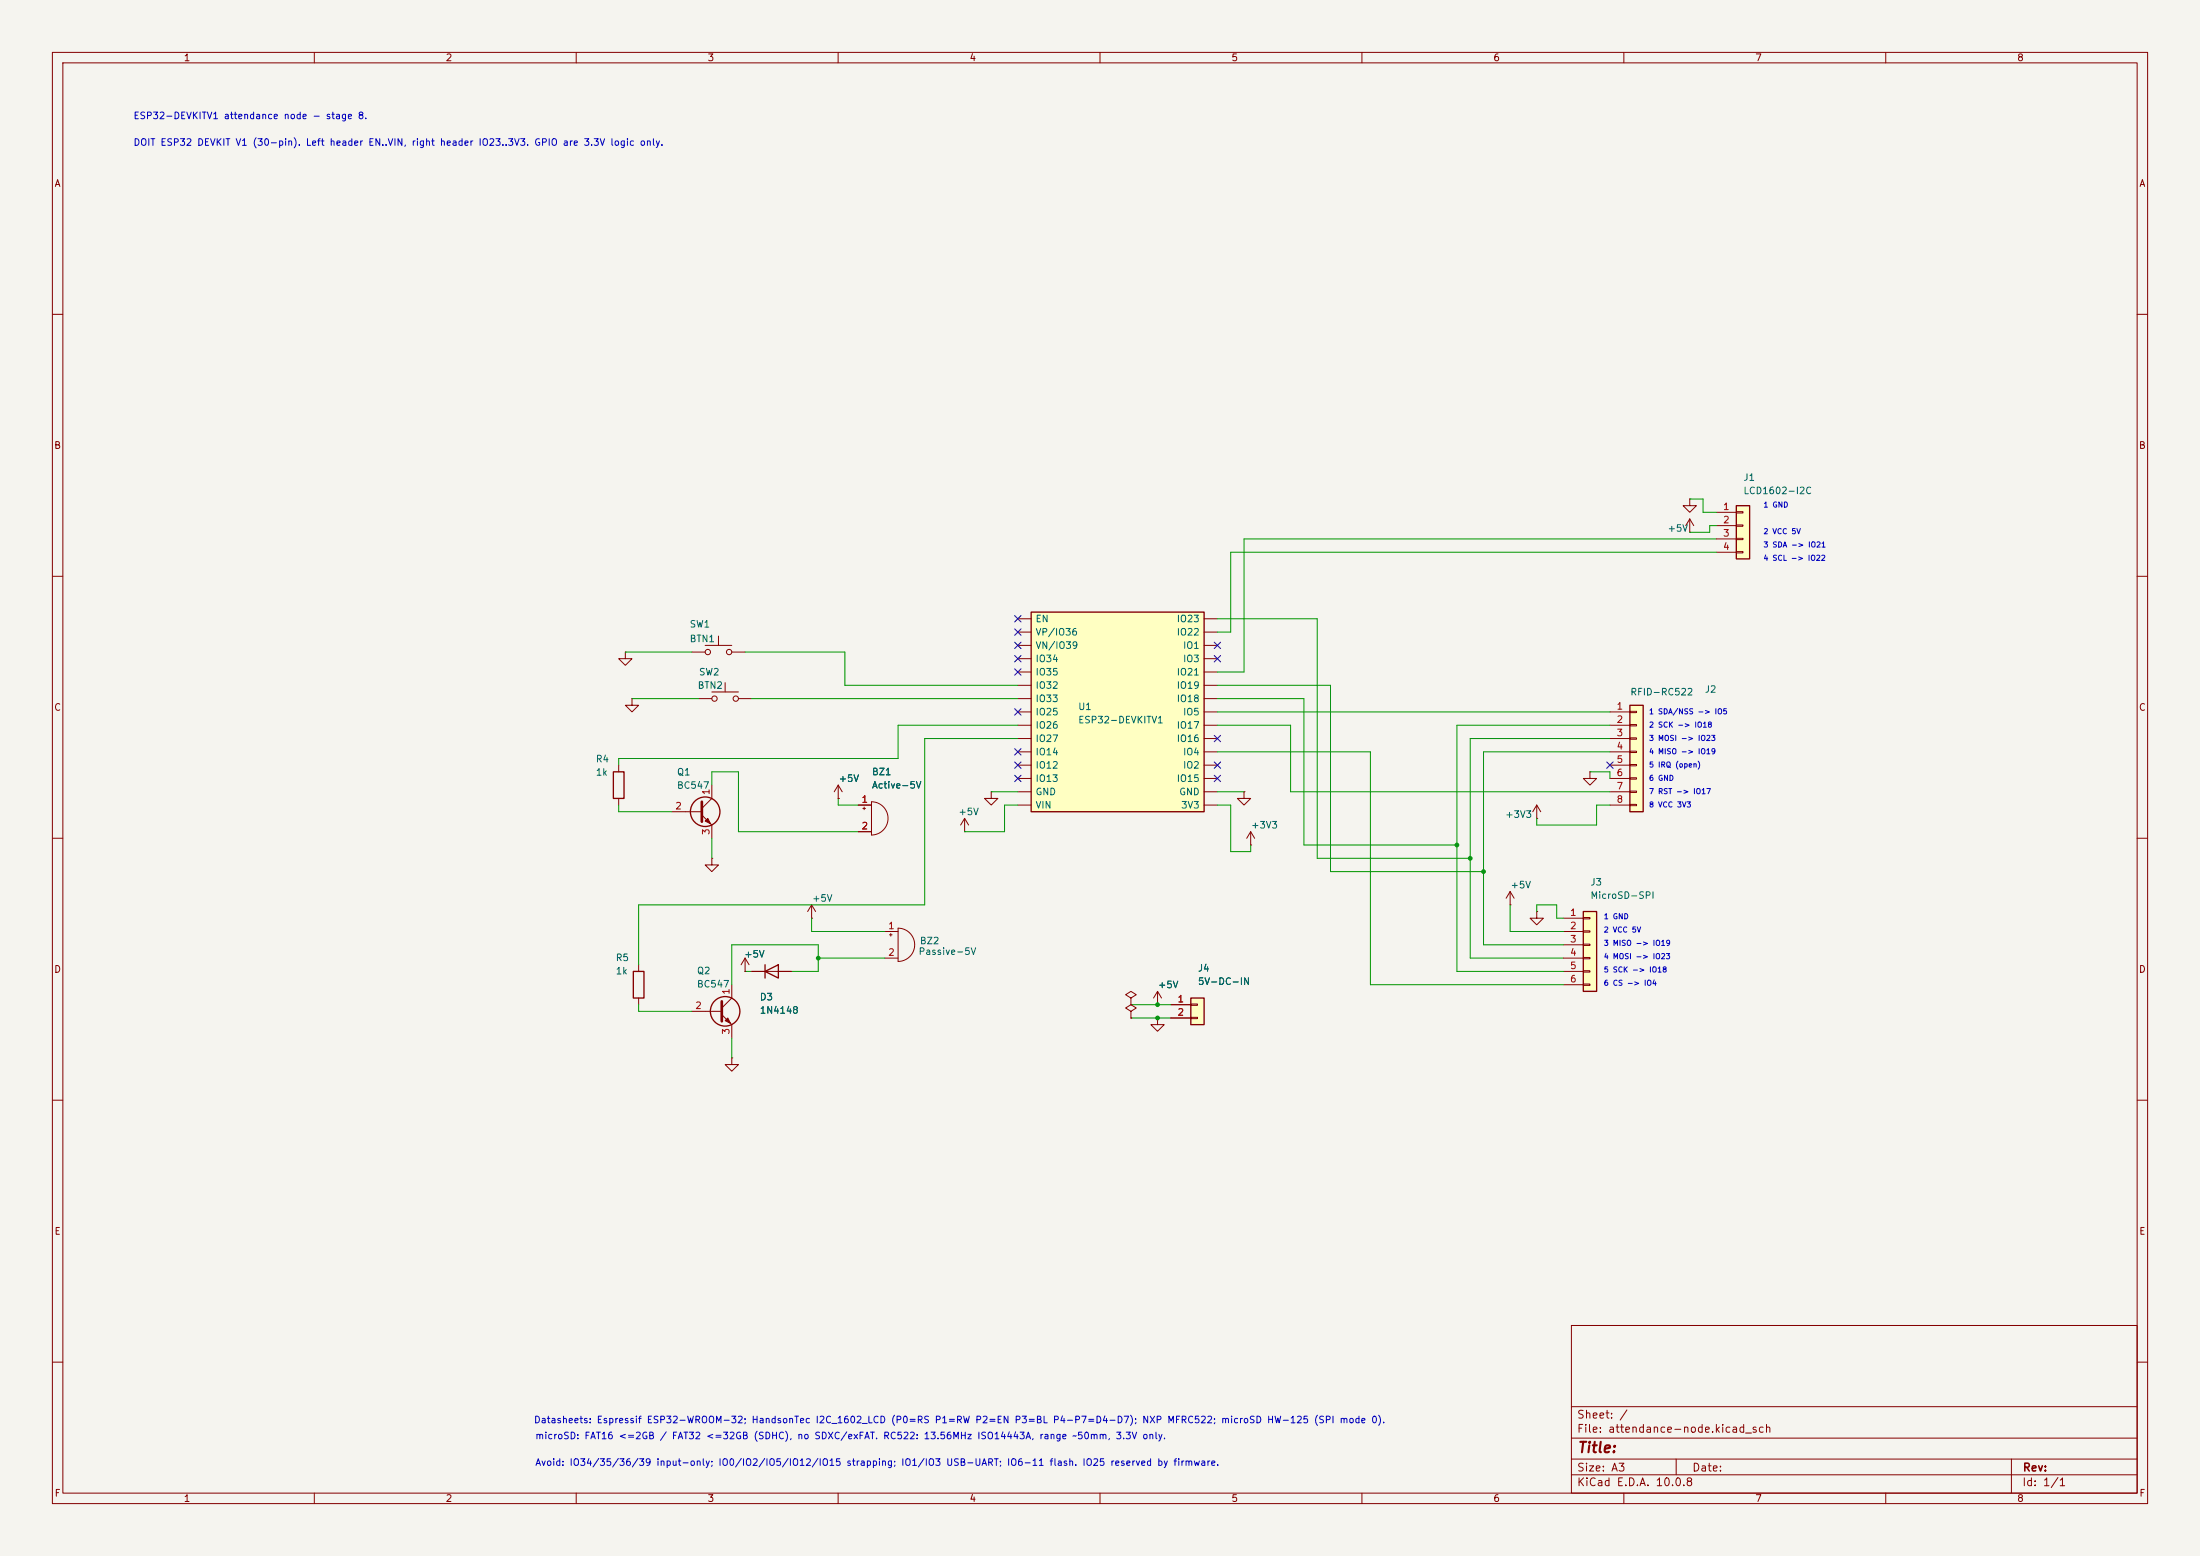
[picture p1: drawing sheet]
<svg xmlns="http://www.w3.org/2000/svg" width="420mm" height="297mm" viewBox="0 0 420 297" stroke-linecap="round" stroke-linejoin="round" font-family="sans-serif">
<path d="M0 0h420v297h-420z" fill="#f5f4ef" stroke="#f5f4ef" stroke-width=".19"/>
<g fill="none" stroke="#840000" stroke-width=".19">
<path d="M10 10h400v277h-400zM12 12h396v273h-396zM60 10v2M110 10v2M160 10v2M210 10v2M260 10v2M310 10v2M360 10v2M10 60h2M408 60h2M10 110h2"/>
<path d="M408 110h2M120.6 133.4v1.2h1.3l-1.3 1.3-1.2-1.3h1.2M120.6 133.4h.1M132.1 124.5h2.5M134.6 123.2h5.1M137.2 121.4v1.8M139.7 124.5h2.5M10 160h2M128.3 154.9h5.7M134 155.6l1.9 1.9v2.5M135.9 149.9v2.5l-1.9 1.9M160 152.4h.1"/>
<path d="M160 149.9l-.7 1.2M160 149.9l.8 1.2M160 149.9v2.5M163.8 153.7h2.6M163.8 158.8h2.6M164.7 154.3h.5M165 154.1v.5M166.4 153a3.2 3.2 0 0 1 3.1 3.2 3.2 3.2 0 0 1-3.1 3.2zM293.4 156.2h.1M293.4 153.7l-.8 1.2M293.4 153.7l.7 1.2M293.4 153.7v2.5"/>
<path d="M303.5 147.3v1.3h1.3l-1.3 1.3-1.2-1.3h1.2M303.5 147.3h.1M408 160h2M168.9 177.8h2.5M169.8 178.4h.5M170.1 178.2v.5M171.4 177.2a3.2 3.2 0 0 1 3.2 3.1 3.2 3.2 0 0 1-3.2 3.2zM168.9 182.9h2.5M10 210h2M408 210h2M300 253h108v32h-108zM10 260h2"/>
<path d="M300 278.5h108M300 274.5h108M300 268.5h108M320 278.5v3M384 278.5v6.5M408 260h2M60 285v2M110 285v2M160 285v2M210 285v2M260 285v2M300 281.5h108"/>
<path d="M310 285v2M360 285v2"/>
<circle cx="135.1" cy="124.5" r=".51"/>
<circle cx="139.2" cy="124.5" r=".51"/>
</g>
<path d="M134 153v3.8" fill="none" stroke="#840000" stroke-width=".51"/>
<circle cx="134.6" cy="154.9" r="2.82" fill="none" stroke="#840000" stroke-width=".25"/>
<path d="M134.6 156.7l.5-.5 .5 1z" fill="#840000" stroke="#840000" stroke-width=".19"/>
<path d="M302.3 174h2.5v15.2h-2.5z" fill="#ffffc2"/>
<g fill="none" stroke="#840000" stroke-width=".25">
<path d="M302.3 174h2.5v15.2h-2.5zM120.9 185.4h2v5.1h-2zM146 185.4l2.6-1.2v2.5zM146 184.2v2.5"/>
<circle cx="138.4" cy="193" r="2.82"/>
</g>
<g fill="none" stroke="#840000" stroke-width=".19">
<path d="M154.9 175.3h.1M154.9 172.7l-.7 1.3M154.9 172.7l.8 1.3M154.9 172.7v2.6M288.3 172.7h.1M288.3 170.2l-.8 1.3M288.3 170.2l.8 1.3M288.3 170.2v2.5M293.4 174v1.3h1.2l-1.2 1.2-1.3-1.2h1.3M293.4 174h.1M298.4 175.3h3.9M298.4 177.8h3.9"/>
<path d="M302.3 175.1h1.2v.3h-1.2zM302.3 177.7h1.2v.2h-1.2zM121.9 184.2v1.2M121.9 190.5v1.3M132.1 193h5.7M137.8 193.7l1.9 1.9v2.5M139.7 188v2.5l-1.9 1.9M143.5 185.4h7.6M215.9 190.5l1-.6-1-.7-1 .7 1 .6v1.3M215.9 191.8h.1M215.9 193l1-.6-1-.6-1 .6 1 .6v1.3M215.9 194.3h.1"/>
<path d="M221 194.3v1.3h1.2l-1.2 1.3-1.3-1.3h1.3M221 194.3h.1M221 191.8h.1M221 189.2l-.8 1.3M221 189.2l.7 1.3M221 189.2v2.6M298.4 180.3h3.9M298.4 182.9h3.9M298.4 185.4h3.9M298.4 188h3.9M302.3 180.2h1.2v.3h-1.2zM302.3 182.8h1.2v.2h-1.2z"/>
<path d="M302.3 185.3h1.2v.2h-1.2zM302.3 187.8h1.2v.3h-1.2zM139.7 201.9v1.3h1.3l-1.3 1.3-1.3-1.3h1.3M139.7 201.9h.1"/>
</g>
<path d="M137.8 191.1v3.8" fill="none" stroke="#840000" stroke-width=".51"/>
<path d="M138.4 194.8l.5-.5 .5 1z" fill="#840000" stroke="#840000" stroke-width=".19"/>
<path d="M227.3 190.5h2.6v5.1h-2.6z" fill="#ffffc2"/>
<path d="M227.3 190.5h2.6v5.1h-2.6z" fill="none" stroke="#840000" stroke-width=".25"/>
<path d="M135.9 163.8v1.3h1.3l-1.3 1.3-1.3-1.3h1.3M135.9 163.8h.1M142.2 185.4h.1M142.2 182.9l-.7 1.3M142.2 182.9l.8 1.3M142.2 182.9v2.5M223.5 191.8h3.8M223.5 194.3h3.8M227.3 191.6h1.3v.3h-1.3zM227.3 194.2h1.3v.2h-1.3z" fill="none" stroke="#840000" stroke-width=".19"/>
<path d="M331.5 96.5h2.5v10.2h-2.5z" fill="#ffffc2"/>
<path d="M331.5 96.5h2.5v10.2h-2.5z" fill="none" stroke="#840000" stroke-width=".25"/>
<g fill="none" stroke="#840000" stroke-width=".19">
<path d="M322.6 95.3v1.2h1.2l-1.2 1.3-1.3-1.3h1.3M322.6 95.3h.1M322.6 99.1l-.8 1.2M322.6 99.1l.7 1.2M322.6 99.1v2.5M327.7 97.8h3.8M331.5 97.7h1.2v.2h-1.2zM322.6 101.6h.1M327.7 100.3h3.8M327.7 102.9h3.8M327.7 105.4h3.8M331.5 100.2h1.2v.3h-1.2z"/>
<path d="M331.5 102.7h1.2v.3h-1.2zM331.5 105.3h1.2v.2h-1.2z"/>
</g>
<path d="M196.8 116.8h33.1v38.1h-33.1z" fill="#ffffc2"/>
<path d="M196.8 116.8h33.1v38.1h-33.1z" fill="none" stroke="#840000" stroke-width=".25"/>
<g fill="none" stroke="#840000" stroke-width=".19">
<path d="M194.3 118.1h2.5M229.9 118.1h2.5M194.3 120.7h2.5M194.3 123.2h2.5M194.3 125.7h2.5M194.3 128.3h2.5M194.3 130.8h2.5M194.3 133.4h2.5M194.3 135.9h2.5M194.3 138.4h2.5M229.9 120.7h2.5M229.9 123.2h2.5"/>
<path d="M229.9 125.7h2.5M229.9 128.3h2.5M229.9 130.8h2.5M229.9 133.4h2.5M229.9 135.9h2.5M229.9 138.4h2.5M194.3 141h2.5M194.3 143.5h2.5M194.3 146.1h2.5M194.3 148.6h2.5M194.3 151.1h2.5M194.3 153.7h2.5"/>
<path d="M229.9 141h2.5M229.9 143.5h2.5M229.9 146.1h2.5M229.9 148.6h2.5M229.9 151.1h2.5M229.9 153.7h2.5"/>
</g>
<path d="M311.1 134.6h2.6v20.3h-2.6z" fill="#ffffc2"/>
<path d="M311.1 134.6h2.6v20.3h-2.6zM117.1 147.3h2v5.1h-2z" fill="none" stroke="#840000" stroke-width=".25"/>
<g fill="none" stroke="#840000" stroke-width=".19">
<path d="M119.4 124.5v1.2h1.2l-1.2 1.3-1.3-1.3h1.3M119.4 124.5h.1M133.3 133.4h2.6M135.9 132.1h5.1M138.4 130.3v1.8M141 133.4h2.5M307.3 135.9h3.8M307.3 138.4h3.8M311.1 135.8h1.3v.2h-1.3zM311.1 138.3h1.3v.3h-1.3zM118.1 146.1v1.2M118.1 152.4v1.3"/>
<path d="M160 152.4h.1M163.8 153.7h2.6M163.8 158.8h2.6M184.1 158.8h.1M184.1 156.2l-.7 1.3M184.1 156.2l.8 1.3M184.1 156.2v2.6M189.2 151.1v1.3h1.3l-1.3 1.3-1.2-1.3h1.2M189.2 151.1h.1M237.5 151.1v1.3h1.3l-1.3 1.3-1.3-1.3h1.3M237.5 151.1h.1M238.8 158.8l-.8 1.2"/>
<path d="M238.8 158.8l.7 1.2M238.8 158.8v2.5M307.3 141h3.8M307.3 143.5h3.8M307.3 146.1h3.8M307.3 148.6h3.8M307.3 151.1h3.8M307.3 153.7h3.8M311.1 140.8h1.3v.3h-1.3zM311.1 143.4h1.3v.2h-1.3zM311.1 145.9h1.3v.3h-1.3zM311.1 148.5h1.3v.2h-1.3z"/>
<path d="M311.1 151h1.3v.3h-1.3zM311.1 153.5h1.3v.3h-1.3zM238.8 161.3h.1M142.2 185.4h.1M143.5 185.4h2.5M148.6 185.4h2.5M215.9 191.8h.1M215.9 194.3h.1M221 191.8h.1M223.5 191.8h3.8M223.5 194.3h3.8"/>
<circle cx="136.4" cy="133.4" r=".51"/>
<circle cx="140.5" cy="133.4" r=".51"/>
</g>
<g fill="none" stroke="#009600" stroke-width=".19">
<path d="M322.6 95.3h2.5v2.5h2.6M232.4 118.1h19.1v45.7h29.2M327.7 105.4h-92.8v15.3h-2.5M327.7 102.9h-90.2v25.4h-5.1M327.7 100.3h-1.3v1.3h-3.8M119.4 124.5h12.7M120.6 133.4h12.7M142.2 124.5h19.1v6.3h33M143.5 133.4h50.8M194.3 138.4h-22.9v6.4h-53.3v1.3M232.4 135.9h74.9M232.4 130.8h21.6v35.6h29.2"/>
<path d="M232.4 138.4h14v12.7h60.9M232.4 133.4h16.5v27.9h29.2M307.3 138.4h-29.2v47h20.3M118.1 153.7v1.2h10.2M135.9 149.9v-2.6h5.1v11.5h22.8M160 152.4v1.3h3.8M189.2 151.1h5.1M194.3 153.7h-2.5v5.1h-7.7M194.3 141h-17.8v31.7h-54.6v11.5M232.4 153.7h2.5v8.9h3.9v-1.3M232.4 143.5h29.2v44.5h36.8M232.4 151.1h5.1"/>
<path d="M303.5 147.3h3.8v1.3M307.3 153.7h-2.5v3.8h-11.4v-1.3M307.3 141h-26.6v41.9h17.7M307.3 143.5h-24.1v36.8h15.2M135.9 160v3.8M154.9 175.3v2.5h14M288.3 172.7v5.1h10.1M293.4 174v-1.3h3.8v2.6h1.2M121.9 191.8v1.2h10.2M139.7 198.1v3.8M142.2 185.4h1.3M151.1 185.4h5.1v-5.1h-16.5v7.7"/>
<path d="M156.2 182.9h12.7M215.9 191.8h7.6M215.9 194.3h7.6"/>
</g>
<g fill="none" stroke="#000084" stroke-width=".19">
<path d="M193.7 117.5l1.2 1.2M194.9 117.5l-1.2 1.2M193.7 120l1.2 1.3M193.7 125.1l1.2 1.2M193.7 127.7l1.2 1.2M193.7 135.3l1.2 1.2M193.7 122.6l1.2 1.2M194.9 120l-1.2 1.3M194.9 125.1l-1.2 1.2M194.9 127.7l-1.2 1.2M194.9 135.3l-1.2 1.2M194.9 122.6l-1.2 1.2"/>
<path d="M231.8 122.6l1.2 1.2M231.8 125.1l1.2 1.2M233 122.6l-1.2 1.2M233 125.1l-1.2 1.2M193.7 148l1.2 1.2M193.7 142.9l1.2 1.2M193.7 145.4l1.2 1.3M194.9 148l-1.2 1.2M194.9 142.9l-1.2 1.2M194.9 145.4l-1.2 1.3M231.8 145.4l1.2 1.3M231.8 148l1.2 1.2"/>
<path d="M231.8 140.4l1.2 1.2M233 145.4l-1.2 1.3M233 148l-1.2 1.2M233 140.4l-1.2 1.2M306.7 145.4l1.2 1.3M307.9 145.4l-1.2 1.3"/>
</g>
<g fill="#009600">
<circle cx="283.2" cy="166.4" r=".46"/>
<circle cx="280.7" cy="163.8" r=".46"/>
<circle cx="278.1" cy="161.3" r=".46"/>
<circle cx="156.2" cy="182.9" r=".46"/>
<circle cx="221" cy="191.8" r=".46"/>
<circle cx="221" cy="194.3" r=".46"/>
</g>
<text font-size="2" fill="#840000" x="301" y="277.8">Title:</text>
<g font-size="1.5" fill="#840000">
<text x="300.9" y="273.8">File: attendance-node.kicad_sch</text>
<text x="300.9" y="271.1">Sheet: /</text>
<text x="300.9" y="281.2">Size: A3</text>
<text x="322.9" y="281.2">Date:</text>
<text x="386" y="281.2">Rev:</text>
<text x="300.9" y="284">KiCad E.D.A. 10.0.8</text>
<text x="385.9" y="284">Id: 1/1</text>
</g>
<g font-size="1.3" fill="#840000">
<text x="35" y="12">1</text>
<text x="85" y="12">2</text>
<text x="135" y="12">3</text>
<text x="185" y="12">4</text>
<text x="235" y="12">5</text>
<text x="285" y="12">6</text>
<text x="335" y="12">7</text>
<text x="385" y="12">8</text>
<text x="10.3" y="36">A</text>
<text x="408.3" y="36">A</text>
<text x="10.2" y="86">B</text>
<text x="408.2" y="86">B</text>
<text x="10.2" y="136">C</text>
<text x="408.2" y="136">C</text>
<text x="10.2" y="186">D</text>
<text x="408.2" y="186">D</text>
<text x="10.3" y="236">E</text>
<text x="408.3" y="236">E</text>
<text x="10.3" y="286">F</text>
<text x="35" y="287">1</text>
<text x="85" y="287">2</text>
<text x="135" y="287">3</text>
<text x="185" y="287">4</text>
<text x="235" y="287">5</text>
<text x="285" y="287">6</text>
<text x="335" y="287">7</text>
<text x="385" y="287">8</text>
<text x="408.3" y="286">F</text>
</g>
<g font-size="1.3" fill="#0000c2">
<text x="25.4" y="23">ESP32-DEVKITV1 attendance node - stage 8.</text>
<text x="25.4" y="28.1">DOIT ESP32 DEVKIT V1 (30-pin). Left header EN..VIN, right header IO23..3V3. GPIO are 3.3V logic only.</text>
<text x="101.8" y="272">Datasheets: Espressif ESP32-WROOM-32; HandsonTec I2C_1602_LCD (P0=RS P1=RW P2=EN P3=BL P4-P7=D4-D7); NXP MFRC522; microSD HW-125 (SPI mode 0).</text>
<text x="102.1" y="275">microSD: FAT16 &lt;=2GB / FAT32 &lt;=32GB (SDHC), no SDXC/exFAT. RC522: 13.56MHz ISO14443A, range ~50mm, 3.3V only.</text>
<text x="102.1" y="280.1">Avoid: IO34/35/36/39 input-only; IO0/IO2/IO5/IO12/IO15 strapping; IO1/IO3 USB-UART; IO6-11 flash. IO25 reserved by firmware.</text>
</g>
<g font-size="1.3" fill="#006464">
<text x="332.7" y="92.1">J1</text>
<text x="332.7" y="94.6">LCD1602-I2C</text>
<text x="318.2" y="101.8">+5V</text>
<text x="197.6" y="119.1">EN</text>
<text x="224.5" y="119.1">IO23</text>
<text x="131.6" y="120.1">SW1</text>
<text x="131.6" y="122.9">BTN1</text>
<text x="197.6" y="121.6">VP/IO36</text>
<text x="197.6" y="124.2">VN/IO39</text>
<text x="224.5" y="121.6">IO22</text>
<text x="225.7" y="124.2">IO1</text>
<text x="133.1" y="131.8">BTN2</text>
<text x="133.3" y="129.2">SW2</text>
<text x="197.6" y="126.7">IO34</text>
<text x="197.6" y="129.2">IO35</text>
<text x="197.6" y="131.8">IO32</text>
<text x="224.5" y="129.2">IO21</text>
<text x="224.5" y="131.8">IO19</text>
<text x="225.7" y="126.7">IO3</text>
<text x="197.6" y="134.3">IO33</text>
<text x="197.6" y="136.9">IO25</text>
<text x="205.7" y="135.8">U1</text>
<text x="224.5" y="134.3">IO18</text>
<text x="225.7" y="136.9">IO5</text>
<text x="311.1" y="133">RFID-RC522</text>
<text x="325.4" y="132.5">J2</text>
<text x="197.6" y="139.4">IO26</text>
<text x="197.6" y="141.9">IO27</text>
<text x="205.7" y="138.4">ESP32-DEVKITV1</text>
<text x="224.5" y="139.4">IO17</text>
<text x="224.5" y="141.9">IO16</text>
<text x="113.6" y="145.8">R4</text>
<text x="113.6" y="148.4">1k</text>
<text x="129.1" y="148.3">Q1</text>
<text x="160" y="149.6">+5V</text>
<text x="166.4" y="148.3">BZ1</text>
<text x="197.6" y="144.5">IO14</text>
<text x="197.6" y="147">IO12</text>
<text x="197.6" y="149.6">IO13</text>
<text x="224.5" y="149.6">IO15</text>
<text x="225.7" y="144.5">IO4</text>
<text x="225.7" y="147">IO2</text>
<text x="129.1" y="150.9">BC547</text>
<text x="166.4" y="150.8">Active-5V</text>
<text x="182.9" y="155.9">+5V</text>
<text x="197.6" y="152.1">GND</text>
<text x="197.6" y="154.6">VIN</text>
<text x="225" y="152.1">GND</text>
<text x="225.4" y="154.6">3V3</text>
<text x="238.7" y="158.4">+3V3</text>
<text x="287.3" y="156.4">+3V3</text>
<text x="154.9" y="172.4">+5V</text>
<text x="288.3" y="169.9">+5V</text>
<text x="303.5" y="169.3">J3</text>
<text x="303.5" y="171.9">MicroSD-SPI</text>
<text x="117.4" y="183.8">R5</text>
<text x="142" y="183.1">+5V</text>
<text x="175.2" y="182.6">Passive-5V</text>
<text x="175.5" y="180.5">BZ2</text>
<text x="228.6" y="185.8">J4</text>
<text x="117.4" y="186.3">1k</text>
<text x="132.9" y="186.3">Q2</text>
<text x="132.9" y="188.8">BC547</text>
<text x="144.9" y="191.3">D3</text>
<text x="221" y="188.9">+5V</text>
<text x="228.6" y="188.3">5V-DC-IN</text>
<text x="144.9" y="193.8">1N4148</text>
</g>
<g font-size="1.3" fill="#a90000">
<text x="328.8" y="97.7">1</text>
<text x="328.8" y="100.2">2</text>
<text x="328.8" y="102.7">3</text>
<text x="328.8" y="105.3">4</text>
<text x="308.5" y="135.8">1</text>
<text x="308.5" y="138.3">2</text>
<text x="308.5" y="140.8">3</text>
<text x="308.5" y="143.4">4</text>
<text x="308.5" y="145.9">5</text>
<text x="308.5" y="148.5">6</text>
<text x="128.8" y="154.8">2</text>
<text x="135.8" y="151.9" transform="rotate(-90 135.8 151.9)">1</text>
<text x="164.4" y="153.5">1</text>
<text x="308.5" y="151">7</text>
<text x="308.5" y="153.5">8</text>
<text x="135.8" y="159.5" transform="rotate(-90 135.8 159.5)">3</text>
<text x="164.4" y="158.6">2</text>
<text x="169.4" y="177.7">1</text>
<text x="299.6" y="175.1">1</text>
<text x="299.6" y="177.7">2</text>
<text x="169.4" y="182.7">2</text>
<text x="299.6" y="180.2">3</text>
<text x="299.6" y="182.7">4</text>
<text x="299.6" y="185.3">5</text>
<text x="139.6" y="190" transform="rotate(-90 139.6 190)">1</text>
<text x="224.7" y="191.6">1</text>
<text x="299.6" y="187.8">6</text>
<text x="132.6" y="192.9">2</text>
<text x="139.6" y="197.6" transform="rotate(-90 139.6 197.6)">3</text>
<text x="224.7" y="194.2">2</text>
</g>
<g font-size="1" fill="#0000c2">
<text x="336.6" y="97.1">1 GND</text>
<text x="336.6" y="107.3">4 SCL -&gt; IO22</text>
<text x="336.6" y="102.2">2 VCC 5V</text>
<text x="336.6" y="104.7">3 SDA -&gt; IO21</text>
<text x="314.7" y="136.6">1 SDA/NSS -&gt; IO5</text>
<text x="314.7" y="141.7">3 MOSI -&gt; IO23</text>
<text x="314.7" y="139.1">2 SCK -&gt; IO18</text>
<text x="314.7" y="149.3">6 GND</text>
<text x="314.7" y="144.2">4 MISO -&gt; IO19</text>
<text x="314.7" y="146.7">5 IRQ (open)</text>
<text x="314.7" y="151.8">7 RST -&gt; IO17</text>
<text x="314.7" y="154.4">8 VCC 3V3</text>
<text x="306.1" y="178.2">2 VCC 5V</text>
<text x="306.1" y="175.7">1 GND</text>
<text x="306.1" y="183.3">4 MOSI -&gt; IO23</text>
<text x="306.1" y="185.9">5 SCK -&gt; IO18</text>
<text x="306.1" y="180.8">3 MISO -&gt; IO19</text>
<text x="306.1" y="188.4">6 CS -&gt; IO4</text>
</g>
</svg>
